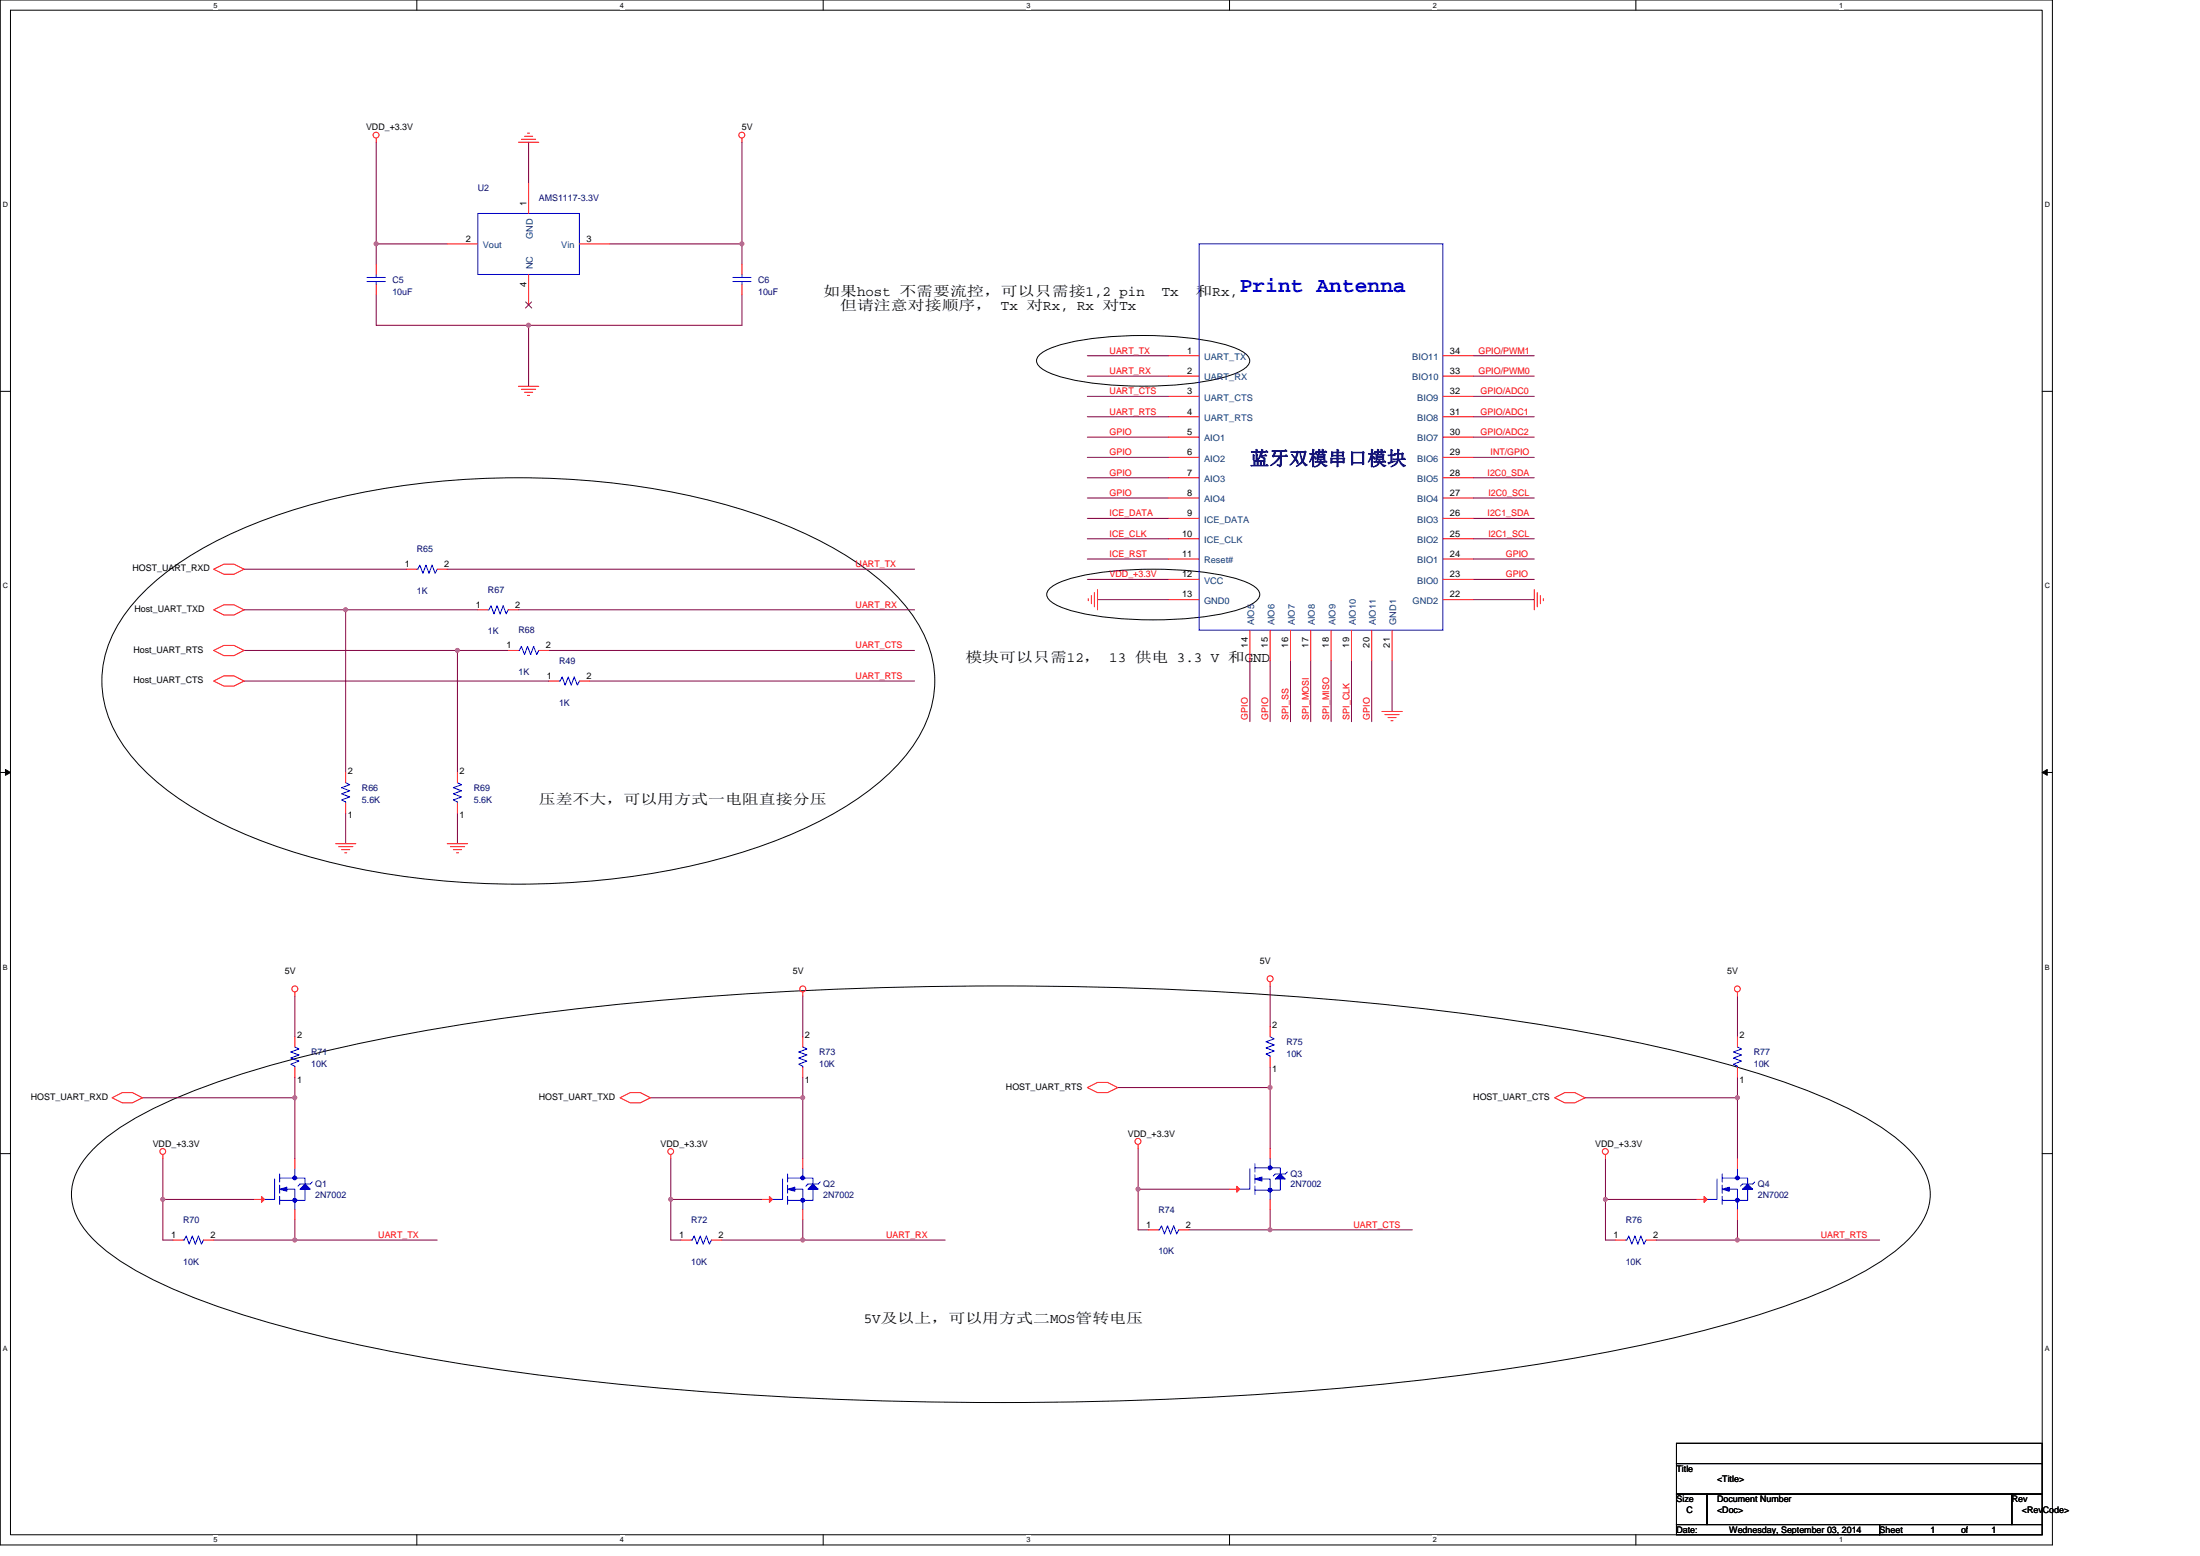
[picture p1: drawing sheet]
<svg xmlns="http://www.w3.org/2000/svg" width="297mm" height="210mm" viewBox="0 0 297 210" stroke-linecap="round" stroke-linejoin="round" font-family="sans-serif">
<path d="M0 0h277.1v208.5h-277.1zM1.4 1.4h274.3v205.7h-274.3z" fill="none" stroke="#000" stroke-width=".14"/>
<g fill="#fff">
<path d="M28.8 .1h.6v1.1h-.6z"/>
<path d="M28.8 207.3h.6v1.1h-.6z"/>
</g>
<path d="M56.3 0v1.4M56.3 207.1v1.4" fill="none" stroke="#000" stroke-width=".14"/>
<g fill="#fff">
<path d="M83.7 .1h.6v1.1h-.6z"/>
<path d="M83.7 207.3h.6v1.1h-.6z"/>
</g>
<path d="M111.1 0v1.4M111.1 207.1v1.4" fill="none" stroke="#000" stroke-width=".14"/>
<g fill="#fff">
<path d="M138.6 .1h.5v1.1h-.5z"/>
<path d="M138.6 207.3h.5v1.1h-.5z"/>
</g>
<path d="M166 0v1.4M166 207.1v1.4" fill="none" stroke="#000" stroke-width=".14"/>
<g fill="#fff">
<path d="M193.4 .1h.6v1.1h-.6z"/>
<path d="M193.4 207.3h.6v1.1h-.6z"/>
</g>
<path d="M220.9 0v1.4M220.9 207.1v1.4" fill="none" stroke="#000" stroke-width=".14"/>
<g fill="#fff">
<path d="M248.3 .1h.6v1.1h-.6z"/>
<path d="M248.3 207.3h.6v1.1h-.6z"/>
<path d="M.4 27.1h.7v1.1h-.7z"/>
<path d="M276.1 27.1h.7v1.1h-.7z"/>
<path d="M.4 78.5h.7v1.1h-.7z"/>
<path d="M276.1 78.5h.7v1.1h-.7z"/>
</g>
<path d="M0 52.8h1.4M275.7 52.8h1.4" fill="none" stroke="#000" stroke-width=".14"/>
<g fill="#fff">
<path d="M.4 130h.7v1.1h-.7z"/>
<path d="M276.1 130h.7v1.1h-.7z"/>
</g>
<path d="M0 104.2h1.4M275.7 104.2h1.4" fill="none" stroke="#000" stroke-width=".14"/>
<path d="M.7 103.8l.7 .4-.7 .4zM275.7 104.2l.7-.4v.8z" fill="#000" stroke="#000" stroke-width=".14"/>
<g fill="#fff">
<path d="M.4 181.4h.7v1.1h-.7z"/>
<path d="M276.1 181.4h.7v1.1h-.7z"/>
</g>
<g fill="none" stroke="#000" stroke-width=".14">
<path d="M140.4 47.8a12.4 12.4 0 0 1 5.7-1.9 52.4 52.4 0 0 1 19 .5 8 8 0 0 1 3.2 1.4 1.02 1.02 0 0 1 0 1.7 12.5 12.5 0 0 1-5.7 2 51.8 51.8 0 0 1-19-.5 7.9 7.9 0 0 1-3.2-1.5 1.02 1.02 0 0 1 0-1.7zM19.7 79.6a43.5 43.5 0 0 1 13.1-8.3 93.8 93.8 0 0 1 33.3-6.8 103.9 103.9 0 0 1 35.3 4.7 53.8 53.8 0 0 1 17.1 8.9 20.8 20.8 0 0 1 7.2 10.1 14.5 14.5 0 0 1-2.6 12.7 32.6 32.6 0 0 1-10.9 9.1 75.8 75.8 0 0 1-23.8 7.8 110.3 110.3 0 0 1-46.8-2.2 55.7 55.7 0 0 1-20.2-9.9 20.8 20.8 0 0 1-7.1-10.1 14.5 14.5 0 0 1 2.6-12.7l1.3-1.7zM141.8 79.4a12.4 12.4 0 0 1 5.7-2 52.3 52.3 0 0 1 19 .6 8 8 0 0 1 3.2 1.4 1.02 1.02 0 0 1 0 1.7 12.5 12.5 0 0 1-5.8 1.9 51.7 51.7 0 0 1-18.9-.5 7.9 7.9 0 0 1-3.2-1.4 1.02 1.02 0 0 1 0-1.7zM0 155.7h1.4M12.2 155.5a32.6 32.6 0 0 1 10.7-6.9 122.8 122.8 0 0 1 23.5-7.3 362.4 362.4 0 0 1 55.4-7.2 526.8 526.8 0 0 1 96.7 2.8 248.9 248.9 0 0 1 36 7.1 87.6 87.6 0 0 1 16.3 6.2l2.9 1.7 2.4 1.8 2 1.8 1.4 1.8a6.9 6.9 0 0 1 0 7.7l-1.4 1.8a32.7 32.7 0 0 1-10.8 7 122.9 122.9 0 0 1-23.4 7.2 362.5 362.5 0 0 1-55.4 7.3 526.1 526.1 0 0 1-96.7-2.9 248.8 248.8 0 0 1-36-7.1 87.7 87.7 0 0 1-16.3-6.2l-2.9-1.7-2.5-1.8-1.9-1.8-1.4-1.8a6.9 6.9 0 0 1 0-7.7zM275.7 155.7h1.4M226.4 194.8h49.3v2.7h-49.3zM226.4 197.5h49.3v4.1h-49.3zM226.4 201.6h4.1v4.1h-4.1zM226.4 205.7h27.4v1.4h-27.4zM230.5 201.6h41.1v4.1h-41.1zM253.8 205.7h21.9v1.4h-21.9z"/>
<path d="M271.6 201.6h4.1v4.1h-4.1z"/>
</g>
<g fill="none" stroke="#800040" stroke-width=".14">
<path d="M50.8 19.2v13.7M71.4 19.2v5.5M100.2 19.2v13.7M50.8 32.9v2.8M50.8 39.8v4.1h20.6M50.8 32.9h9.6M82.3 32.9h17.9M100.2 32.9v2.8M100.2 39.8v4.1h-28.8M71.4 43.9v8.2M146.8 48h11M146.8 56.2h11"/>
<path d="M146.8 50.8h11M146.8 53.5h11M146.8 59h11M198.9 48h8.3M198.9 50.8h8.3M198.9 53.5h8.3M198.9 59h8.3M198.9 56.2h8.3M33 76.8h21.9M60.4 76.8h63.1M146.8 70h11M146.8 72.7h11"/>
<path d="M146.8 75.4h11M146.8 78.2h11M146.8 64.5h11M146.8 61.7h11M146.8 67.2h11M198.9 67.2h8.3M198.9 72.7h8.3M198.9 64.5h8.3M198.9 70h8.3M198.9 61.7h8.3M198.9 75.4h8.3M198.9 78.2h8.3"/>
<path d="M33 91.9h41.1M33 82.3h13.7M33 87.8h28.8M64.5 82.3h-17.8v21.9M68.6 87.8h-6.8v16.4M70 82.3h53.5M74.1 87.8h49.4M79.6 91.9h43.9M148.2 80.9h9.6M168.8 89.2v8.2M171.5 89.2v8.2M174.2 89.2v8.2"/>
<path d="M177 89.2v8.2M179.7 89.2v8.2M182.5 89.2v8.2M185.2 89.2v8.2M188 89.2v6.8M198.9 80.9h8.3M46.7 109.7v4.2M61.8 109.7v4.2M39.8 134.4v5.5M108.4 134.4v5.5M171.5 133.1v5.4M234.6 134.4v5.5"/>
<path d="M19.2 148.1h20.6M22 156.4v5.5M39.8 145.4v2.7M39.8 148.1v8.3M87.8 148.1h20.6v8.3M90.6 156.4v5.5M108.4 145.4v2.7M150.9 146.8h20.6v8.2M153.7 155v5.5M171.5 144v2.8M214 148.1h20.6M216.8 156.4v5.5"/>
<path d="M234.6 145.4v2.7M234.6 148.1v8.3M22 161.9v5.4h1.4M22 161.9h12.3M28.8 167.3h11M39.8 167.3h19.2M39.8 164.6v2.7M90.6 161.9v5.4h1.3M90.6 161.9h12.3M97.4 167.3h11M108.4 167.3h19.2M108.4 164.6v2.7"/>
<path d="M153.7 160.5v5.5h1.3M153.7 160.5h12.3M160.5 166h11M171.5 166h19.2M171.5 163.2v2.8M216.8 161.9v5.4h1.3M216.8 161.9h12.3M223.6 167.3h11M234.6 167.3h19.2M234.6 164.6v2.7"/>
</g>
<g fill="#f0f" stroke="#f0f" stroke-width=".14">
<circle cx="50.8" cy="32.9" r=".27"/>
<circle cx="71.4" cy="43.9" r=".27"/>
<circle cx="100.2" cy="32.9" r=".27"/>
<circle cx="46.7" cy="82.3" r=".27"/>
<circle cx="61.7" cy="87.8" r=".27"/>
<circle cx="39.8" cy="167.3" r=".27"/>
<circle cx="22" cy="161.8" r=".27"/>
<circle cx="39.8" cy="148.1" r=".27"/>
<circle cx="108.4" cy="167.3" r=".27"/>
<circle cx="90.6" cy="161.8" r=".27"/>
<circle cx="108.4" cy="148.1" r=".27"/>
<circle cx="153.7" cy="160.5" r=".27"/>
<circle cx="171.5" cy="166" r=".27"/>
<circle cx="171.5" cy="146.8" r=".27"/>
<circle cx="234.6" cy="167.3" r=".27"/>
<circle cx="216.8" cy="161.8" r=".27"/>
<circle cx="234.6" cy="148.1" r=".27"/>
</g>
<g fill="none" stroke="#f00" stroke-width=".14">
<path d="M50.8 18.6v.6M70 19.2h2.7M70.4 18.8h1.9M70.8 18.4h1.1M71.2 18h.3M100.2 18.6v.6M50.8 35.7v1.3M50.8 38.4v1.4M60.4 32.9h4.1M71.4 24.7v4.1M71.4 37v4.1M78.2 32.9h4.1"/>
<path d="M100.2 35.7v1.3M100.2 38.4v1.4M70 52.1h2.7M70.4 52.5h1.9M70.8 52.9h1.1M71.2 53.4h.3M157.8 48h4.1M157.8 50.8h4.1M157.8 53.5h4.1M157.8 56.2h4.1M157.8 59h4.1M194.8 59h4.1"/>
<path d="M194.8 56.2h4.1M194.8 53.5h4.1M194.8 50.8h4.1M194.8 48h4.1M28.8 76.8l1.4-.7h1.4l1.4 .7-1.4 .7h-1.4zM54.9 76.8h1.4M59 76.8h1.4M147.8 80v1.9M148.2 79.6v2.7M157.8 61.7h4.1M157.8 64.5h4.1M157.8 67.2h4.1"/>
<path d="M157.8 70h4.1M157.8 72.7h4.1M157.8 75.4h4.1M157.8 78.2h4.1M194.8 78.2h4.1M194.8 75.4h4.1M194.8 72.7h4.1M194.8 70h4.1M194.8 67.2h4.1M194.8 64.5h4.1M194.8 61.7h4.1M207.2 79.6v2.7"/>
<path d="M207.6 80v1.9M28.8 91.9l1.4-.7h1.4l1.4 .7-1.4 .7h-1.4zM28.8 87.8l1.4-.7h1.4l1.4 .7-1.4 .7h-1.4zM28.8 82.3l1.4-.7h1.4l1.4 .7-1.4 .7h-1.4zM64.5 82.3h1.4M68.6 87.8h1.4M68.6 82.3h1.4M72.7 87.8h1.4M74.1 91.9h1.4M78.2 91.9h1.4M146.9 80.8v.3M147.4 80.4v1.1"/>
<path d="M157.8 80.9h4.1M168.8 85v4.2M171.5 85v4.2M174.2 85v4.2M177 85v4.2M179.7 85v4.2M182.5 85v4.2M185.2 85v4.2M186.6 96h2.7M187 96.4h1.9M187.4 96.8h1.1M187.8 97.3h.3"/>
<path d="M188 85v4.2M194.8 80.9h4.1M208 80.4v1.1M208.4 80.8v.3M45.3 113.9h2.7M45.7 114.3h1.9M46.1 114.7h1.1M46.5 115.1h.3M46.7 104.2v1.4M46.7 108.4v1.3M60.4 113.9h2.7M60.8 114.3h1.9"/>
<path d="M61.2 114.7h1.1M61.6 115.1h.3M61.8 104.2v1.4M61.8 108.4v1.3M39.8 133.9v.5M39.8 139.9v1.4M108.4 133.9v.5M108.4 139.9v1.4M171.5 132.5v.6M171.5 138.5v1.4M234.6 133.9v.5M234.6 139.9v1.4"/>
<path d="M15.1 148.1l1.4-.7h1.4l1.3 .7-1.3 .7h-1.4zM22 155.8v.6M39.8 156.4v1.3M39.8 144v1.4M83.7 148.1l1.4-.7h1.4l1.3 .7-1.3 .7h-1.4zM90.6 155.8v.6M108.4 144v1.4M108.4 156.4v1.3M146.8 146.8l1.4-.7h1.3l1.4 .7-1.4 .6h-1.3zM153.7 154.5v.5M171.5 142.6v1.4M171.5 155v1.4"/>
<path d="M209.9 148.1l1.4-.7h1.3l1.4 .7-1.4 .7h-1.3zM216.8 155.8v.6M234.6 156.4v1.3M234.6 144v1.4M23.4 167.3h1.3M27.5 167.3h1.3M34.3 161.9h1.4M39.8 163.2v1.4M91.9 167.3h1.4M96.1 167.3h1.3M102.9 161.9h1.4M108.4 163.2v1.4"/>
<path d="M155 166h1.4M159.1 166h1.4M166 160.5h1.4M171.5 161.9v1.3M218.1 167.3h1.4M222.2 167.3h1.4M229.1 161.9h1.4M234.6 163.2v1.4"/>
<circle cx="50.8" cy="18.2" r=".4"/>
<circle cx="100.2" cy="18.2" r=".4"/>
<circle cx="39.8" cy="133.5" r=".4"/>
<circle cx="108.4" cy="133.5" r=".4"/>
<circle cx="171.5" cy="132.1" r=".4"/>
<circle cx="234.6" cy="133.5" r=".4"/>
<circle cx="22" cy="155.4" r=".39"/>
<circle cx="90.6" cy="155.4" r=".39"/>
<circle cx="153.6" cy="154" r=".4"/>
<circle cx="216.7" cy="155.4" r=".4"/>
</g>
<g fill="#00f" stroke="#00f" stroke-width=".14">
<path d="M236 159.8l.6 .7h-1.3z" fill-rule="evenodd"/>
<path d="M232.5 160.5l1-.3v.6z" fill-rule="evenodd"/>
<path d="M41.2 159.8l.7 .7h-1.4z" fill-rule="evenodd"/>
<path d="M37.8 160.5l.9-.3v.6z" fill-rule="evenodd"/>
<path d="M172.9 158.4l.6 .7h-1.3z" fill-rule="evenodd"/>
<path d="M169.4 159.1l1-.3v.6z" fill-rule="evenodd"/>
<path d="M109.8 159.8l.7 .7h-1.4z" fill-rule="evenodd"/>
<path d="M106.3 160.5l1-.3v.6z" fill-rule="evenodd"/>
<circle cx="234.6" cy="159" r=".26"/>
<circle cx="234.6" cy="162" r=".27"/>
<circle cx="39.8" cy="159" r=".26"/>
<circle cx="39.8" cy="162" r=".27"/>
<circle cx="171.5" cy="157.6" r=".27"/>
<circle cx="171.5" cy="160.6" r=".27"/>
<circle cx="108.4" cy="159" r=".26"/>
<circle cx="108.4" cy="162" r=".27"/>
</g>
<g fill="none" stroke="#00f" stroke-width=".14">
<path d="M49.5 38h2.5M49.5 37.4h2.5M50.8 38v.4M50.8 37v.4M64.5 28.8h13.7v8.2h-13.7zM98.9 38h2.5M98.9 37.4h2.5M100.2 38v.4M100.2 37v.4M161.9 32.9h32.9v52.1h-32.9zM56.3 76.8h.1l.3-.5 .4 1.1 .4-1.1 .4 1.1 .4-1.1 .5 1.1 .2-.6M65.9 82.3h.1l.3-.6 .4 1.1 .4-1.1 .4 1.1 .4-1.1 .4 1.1 .3-.5"/>
<path d="M70 87.8h.1l.3-.6 .4 1.1 .4-1.1 .4 1.1 .4-1.1 .5 1.1 .2-.5M75.5 91.9h.1l.3-.5 .4 1.1 .4-1.1 .4 1.1 .4-1.1 .5 1.1 .2-.6M46.7 105.6l.5 .3-1.1 .4 1.1 .4-1.1 .4 1.1 .4-1.1 .4 .6 .3v.2M61.8 105.6l.5 .3-1.1 .4 1.1 .4-1.1 .4 1.1 .4-1.1 .4 .6 .3v.2M171.5 139.9l.5 .3-1.1 .4 1.1 .4-1.1 .4 1.1 .4-1.1 .4 .6 .3v.1M37.1 159.1v2.8h-1.4M37.8 159.9v1.1M37.8 158.4v1.1M37.8 159h3.4v.8M39.8 157.7v1.3M39.8 141.3l.6 .3-1.1 .4 1.1 .4-1.1 .4 1.1 .4-1.1 .4 .5 .3v.1M42.2 159.5l-.3 .3h-1.4l-.3 .3"/>
<path d="M105.7 159.1v2.8h-1.4M106.3 159.9v1.1M106.3 158.4v1.1M106.3 159h3.5v.8M108.4 157.7v1.3M108.4 141.3l.5 .3-1.1 .4 1.1 .4-1.1 .4 1.1 .4-1.1 .4 .6 .3v.1M110.7 159.5l-.2 .3h-1.4l-.3 .3M168.8 157.7v2.8h-1.4M169.4 158.6v1.1M169.4 157.1v1.1M169.4 157.6h3.5v.8M170.1 159.1h1.4v2.8"/>
<path d="M171.5 156.4v1.2M172.9 159.1v1.5h-3.5M173.8 158.2l-.3 .2h-1.3l-.3 .3M231.8 159.1v2.8h-1.3M232.5 159h3.5v.8M232.5 159.9v1.1M232.5 158.4v1.1M234.6 157.7v1.3M234.6 141.3l.5 .3-1.1 .4 1.1 .4-1.1 .4 1.1 .4-1.1 .4 .6 .3v.1M236.9 159.5l-.3 .3h-1.3l-.3 .3M24.7 167.3h.2l.2-.5 .4 1.1 .5-1.1 .4 1.1 .4-1.1 .4 1.1 .3-.6M37.8 161.4v1.1"/>
<path d="M38.5 160.5h1.3v2.7M41.2 160.5v1.5h-3.4M93.3 167.3h.1l.3-.5 .4 1.1 .4-1.1 .5 1.1 .4-1.1 .4 1.1 .3-.6M106.3 161.4v1.1M107 160.5h1.4v2.7M109.8 160.5v1.5h-3.5M156.4 166h.1l.3-.6 .4 1.1 .4-1.1 .4 1.1 .5-1.1 .4 1.1 .2-.5M169.4 160.1v1.1M219.5 167.3h.1l.3-.5 .4 1.1 .4-1.1 .4 1.1 .4-1.1 .5 1.1 .2-.6M232.5 161.4v1.1M233.2 160.5h1.4v2.7M236 160.5v1.5h-3.5"/>
</g>
<g fill="#f00" stroke="#f00" stroke-width=".14">
<path d="M230.1 161.5l.4 .4-.4 .4z"/>
<path d="M35.3 161.5l.4 .4-.4 .4z"/>
<path d="M167 160.1l.4 .4-.4 .4z"/>
<path d="M103.9 161.5l.4 .4-.4 .4z"/>
</g>
<path d="M71 40.7l.8 .9M71.8 40.7l-.9 .9" fill="none" stroke="#804000" stroke-width=".14"/>
<text font-size="2.9" fill="#00f" x="167.4" y="39.4">Print Antenna</text>
<text font-size="2.6" fill="#000080" x="168.8" y="62.8">蓝牙双模串口模块</text>
<g font-size="1.9">
<text x="111.1" y="40">如果host 不需要流控，可以只需接1,2 pin</text>
<text x="113.4" y="41.9">但请注意对接顺序， Tx 对Rx, Rx 对Tx</text>
<text x="156.9" y="40">Tx</text>
<text x="161.4" y="40">和Rx,</text>
<text x="130.3" y="89.3">模块可以只需12， 13 供电 3.3 V 和GND</text>
<text x="72.7" y="108.5">压差不大，可以用方式一电阻直接分压</text>
<text x="116.6" y="178.5">5V及以上，可以用方式二MOS管转电压</text>
</g>
<g font-size="1.2">
<text x="49.4" y="17.6">VDD_+3.3V</text>
<text x="100.2" y="17.6">5V</text>
<text x="71.1" y="27.9" transform="rotate(-90 71.1 27.9)">1</text>
<text x="62.9" y="32.6">2</text>
<text x="79.2" y="32.6">3</text>
<text x="71.1" y="38.7" transform="rotate(-90 71.1 38.7)">4</text>
<text x="160.3" y="47.7">1</text>
<text x="195.8" y="47.7">34</text>
<text x="160.3" y="50.5">2</text>
<text x="160.3" y="53.2">3</text>
<text x="195.8" y="53.2">32</text>
<text x="195.8" y="50.5">33</text>
<text x="160.3" y="55.9">4</text>
<text x="160.3" y="58.7">5</text>
<text x="195.8" y="58.7">30</text>
<text x="195.8" y="55.9">31</text>
<text x="160.3" y="61.4">6</text>
<text x="160.3" y="64.2">7</text>
<text x="195.8" y="64.2">28</text>
<text x="195.8" y="61.4">29</text>
<text x="160.3" y="66.9">8</text>
<text x="160.3" y="69.7">9</text>
<text x="195.8" y="69.7">26</text>
<text x="195.8" y="66.9">27</text>
<text x="17.9" y="77.1">HOST_UART_RXD</text>
<text x="54.6" y="76.5">1</text>
<text x="60" y="76.5">2</text>
<text x="159.6" y="72.4">10</text>
<text x="159.6" y="75.1">11</text>
<text x="159.6" y="77.9">12</text>
<text x="195.8" y="77.9">23</text>
<text x="195.8" y="75.1">24</text>
<text x="195.8" y="72.4">25</text>
<text x="18.2" y="82.6">Host_UART_TXD</text>
<text x="64.3" y="82">1</text>
<text x="69.6" y="82">2</text>
<text x="159.6" y="80.6">13</text>
<text x="195.8" y="80.6">22</text>
<text x="18" y="88.1">Host_UART_RTS</text>
<text x="68.4" y="87.5">1</text>
<text x="73.7" y="87.5">2</text>
<text x="168.5" y="87.4" transform="rotate(-90 168.5 87.4)">14</text>
<text x="171.2" y="87.4" transform="rotate(-90 171.2 87.4)">15</text>
<text x="173.9" y="87.4" transform="rotate(-90 173.9 87.4)">16</text>
<text x="176.7" y="87.4" transform="rotate(-90 176.7 87.4)">17</text>
<text x="179.4" y="87.4" transform="rotate(-90 179.4 87.4)">18</text>
<text x="182.2" y="87.4" transform="rotate(-90 182.2 87.4)">19</text>
<text x="184.9" y="87.4" transform="rotate(-90 184.9 87.4)">20</text>
<text x="187.7" y="87.4" transform="rotate(-90 187.7 87.4)">21</text>
<text x="18" y="92.2">Host_UART_CTS</text>
<text x="73.8" y="91.6">1</text>
<text x="79.2" y="91.6">2</text>
<text x="47" y="104.4">2</text>
<text x="62.1" y="104.4">2</text>
<text x="47" y="110.4">1</text>
<text x="62.1" y="110.4">1</text>
<text x="38.5" y="131.4">5V</text>
<text x="107" y="131.4">5V</text>
<text x="170.1" y="130">5V</text>
<text x="233.2" y="131.4">5V</text>
<text x="40.1" y="140.1">2</text>
<text x="108.7" y="140.1">2</text>
<text x="171.8" y="138.7">2</text>
<text x="234.9" y="140.1">2</text>
<text x="4.2" y="148.4">HOST_UART_RXD</text>
<text x="40.1" y="146.1">1</text>
<text x="72.7" y="148.4">HOST_UART_TXD</text>
<text x="108.7" y="146.1">1</text>
<text x="135.8" y="147.1">HOST_UART_RTS</text>
<text x="171.8" y="144.7">1</text>
<text x="198.9" y="148.4">HOST_UART_CTS</text>
<text x="234.9" y="146.1">1</text>
<text x="20.6" y="154.7">VDD_+3.3V</text>
<text x="89.2" y="154.7">VDD_+3.3V</text>
<text x="152.3" y="153.4">VDD_+3.3V</text>
<text x="215.4" y="154.7">VDD_+3.3V</text>
<text x="23.1" y="167">1</text>
<text x="28.4" y="167">2</text>
<text x="91.7" y="167">1</text>
<text x="97" y="167">2</text>
<text x="154.8" y="165.7">1</text>
<text x="160.1" y="165.7">2</text>
<text x="217.9" y="167">1</text>
<text x="223.2" y="167">2</text>
<text x="226.4" y="198.6">Title</text>
<text x="226.4" y="202.8">Size</text>
<text x="231.8" y="202.8">Document Number</text>
<text x="231.8" y="200">&lt;Title&gt;</text>
<text x="271.6" y="202.8">Rev</text>
<text x="226.4" y="206.9">Date:</text>
<text x="227.7" y="204.1">C</text>
<text x="231.8" y="204.1">&lt;Doc&gt;</text>
<text x="233.5" y="206.9">Wednesday, September 03, 2014</text>
<text x="253.8" y="206.9">Sheet</text>
<text x="260.6" y="206.9">1</text>
<text x="264.8" y="206.9">of</text>
<text x="268.9" y="206.9">1</text>
<text x="273" y="204.1">&lt;RevCode&gt;</text>
</g>
<g font-size="1.2" fill="#000080">
<text x="64.5" y="25.8">U2</text>
<text x="72.7" y="27.2">AMS1117-3.3V</text>
<text x="53" y="38.2">C5</text>
<text x="53" y="39.8">10uF</text>
<text x="102.4" y="38.2">C6</text>
<text x="102.4" y="39.8">10uF</text>
<text x="56.3" y="74.5">R65</text>
<text x="56.3" y="80.1">1K</text>
<text x="65.9" y="80">R67</text>
<text x="65.9" y="85.6">1K</text>
<text x="70" y="85.5">R68</text>
<text x="75.5" y="89.6">R49</text>
<text x="70" y="91.1">1K</text>
<text x="75.5" y="95.2">1K</text>
<text x="48.9" y="106.7">R66</text>
<text x="64" y="106.7">R69</text>
<text x="48.9" y="108.4">5.6K</text>
<text x="64" y="108.4">5.6K</text>
<text x="42" y="142.4">R71</text>
<text x="110.6" y="142.4">R73</text>
<text x="173.7" y="141">R75</text>
<text x="173.7" y="142.7">10K</text>
<text x="236.8" y="142.4">R77</text>
<text x="42" y="144">10K</text>
<text x="110.6" y="144">10K</text>
<text x="236.8" y="144">10K</text>
<text x="42.6" y="160.2">Q1</text>
<text x="42.6" y="161.6">2N7002</text>
<text x="111.1" y="160.2">Q2</text>
<text x="111.1" y="161.6">2N7002</text>
<text x="174.2" y="158.9">Q3</text>
<text x="174.2" y="160.2">2N7002</text>
<text x="237.3" y="160.2">Q4</text>
<text x="237.3" y="161.6">2N7002</text>
<text x="24.7" y="165">R70</text>
<text x="93.3" y="165">R72</text>
<text x="156.4" y="163.7">R74</text>
<text x="219.5" y="165">R76</text>
<text x="24.7" y="170.6">10K</text>
<text x="93.3" y="170.6">10K</text>
<text x="156.4" y="169.3">10K</text>
<text x="219.5" y="170.6">10K</text>
</g>
<g font-size="1.2" fill="#004080">
<text x="65.2" y="33.5">Vout</text>
<text x="71.9" y="32.3" transform="rotate(-90 71.9 32.3)">GND</text>
<text x="75.8" y="33.5">Vin</text>
<text x="71.9" y="36.4" transform="rotate(-90 71.9 36.4)">NC</text>
<text x="162.6" y="48.6">UART_TX</text>
<text x="162.6" y="51.3">UART_RX</text>
<text x="190.7" y="51.3">BIO10</text>
<text x="190.7" y="48.6">BIO11</text>
<text x="162.6" y="54.1">UART_CTS</text>
<text x="162.6" y="56.8">UART_RTS</text>
<text x="162.6" y="59.6">AIO1</text>
<text x="191.4" y="59.6">BIO7</text>
<text x="191.4" y="56.8">BIO8</text>
<text x="191.4" y="54.1">BIO9</text>
<text x="162.6" y="62.3">AIO2</text>
<text x="162.6" y="65">AIO3</text>
<text x="191.4" y="65">BIO5</text>
<text x="191.4" y="62.3">BIO6</text>
<text x="162.6" y="67.8">AIO4</text>
<text x="162.6" y="70.5">ICE_DATA</text>
<text x="191.4" y="70.5">BIO3</text>
<text x="191.4" y="67.8">BIO4</text>
<text x="162.6" y="73.3">ICE_CLK</text>
<text x="162.6" y="76">Reset#</text>
<text x="191.4" y="76">BIO1</text>
<text x="191.4" y="73.3">BIO2</text>
<text x="162.6" y="78.8">VCC</text>
<text x="162.6" y="81.5">GND0</text>
<text x="190.7" y="81.5">GND2</text>
<text x="191.4" y="78.8">BIO0</text>
<text x="169.3" y="84.4" transform="rotate(-90 169.3 84.4)">AIO5</text>
<text x="172.1" y="84.4" transform="rotate(-90 172.1 84.4)">AIO6</text>
<text x="174.8" y="84.4" transform="rotate(-90 174.8 84.4)">AIO7</text>
<text x="177.5" y="84.4" transform="rotate(-90 177.5 84.4)">AIO8</text>
<text x="180.3" y="84.4" transform="rotate(-90 180.3 84.4)">AIO9</text>
<text x="183" y="84.4" transform="rotate(-90 183 84.4)">AIO10</text>
<text x="185.8" y="84.4" transform="rotate(-90 185.8 84.4)">AIO11</text>
<text x="188.5" y="84.4" transform="rotate(-90 188.5 84.4)">GND1</text>
</g>
<g font-size="1.2" fill="#f00">
<text x="149.8" y="47.7">UART_TX</text>
<text x="199.6" y="47.7">GPIO/PWM1</text>
<text x="149.8" y="50.5">UART_RX</text>
<text x="149.8" y="53.2">UART_CTS</text>
<text x="199.6" y="50.5">GPIO/PWM0</text>
<text x="199.9" y="53.2">GPIO/ADC0</text>
<text x="149.8" y="56">UART_RTS</text>
<text x="149.8" y="58.7">GPIO</text>
<text x="199.9" y="58.7">GPIO/ADC2</text>
<text x="199.9" y="56">GPIO/ADC1</text>
<text x="149.8" y="64.2">GPIO</text>
<text x="149.8" y="61.4">GPIO</text>
<text x="200.8" y="64.2">I2C0_SDA</text>
<text x="201.2" y="61.4">INT/GPIO</text>
<text x="149.8" y="69.7">ICE_DATA</text>
<text x="149.8" y="66.9">GPIO</text>
<text x="200.8" y="69.7">I2C1_SDA</text>
<text x="201" y="66.9">I2C0_SCL</text>
<text x="115.5" y="76.5">UART_TX</text>
<text x="149.8" y="72.4">ICE_CLK</text>
<text x="149.8" y="75.2">ICE_RST</text>
<text x="149.8" y="77.9">VDD_+3.3V</text>
<text x="201" y="72.4">I2C1_SCL</text>
<text x="203.3" y="75.2">GPIO</text>
<text x="203.3" y="77.9">GPIO</text>
<text x="115.5" y="82">UART_RX</text>
<text x="115.5" y="87.5">UART_CTS</text>
<text x="115.5" y="91.6">UART_RTS</text>
<text x="168.5" y="97.1" transform="rotate(-90 168.5 97.1)">GPIO</text>
<text x="171.2" y="97.1" transform="rotate(-90 171.2 97.1)">GPIO</text>
<text x="174" y="97.1" transform="rotate(-90 174 97.1)">SPI_SS</text>
<text x="176.7" y="97.1" transform="rotate(-90 176.7 97.1)">SPI_MOSI</text>
<text x="179.4" y="97.1" transform="rotate(-90 179.4 97.1)">SPI_MISO</text>
<text x="182.2" y="97.1" transform="rotate(-90 182.2 97.1)">SPI_CLK</text>
<text x="184.9" y="97.1" transform="rotate(-90 184.9 97.1)">GPIO</text>
<text x="51.1" y="167.1">UART_TX</text>
<text x="119.7" y="167.1">UART_RX</text>
<text x="182.7" y="165.7">UART_CTS</text>
<text x="245.8" y="167.1">UART_RTS</text>
</g>
<g font-size="1">
<text x="28.8" y="1">5</text>
<text x="83.7" y="1">4</text>
<text x="138.6" y="1">3</text>
<text x="193.4" y="1">2</text>
<text x="248.3" y="1">1</text>
<text x=".4" y="28">D</text>
<text x="276.1" y="28">D</text>
<text x=".4" y="79.4">C</text>
<text x="276.1" y="79.4">C</text>
<text x=".4" y="130.9">B</text>
<text x="276.1" y="130.9">B</text>
<text x=".4" y="182.3">A</text>
<text x="276.1" y="182.3">A</text>
<text x="28.8" y="208.2">5</text>
<text x="83.7" y="208.2">4</text>
<text x="138.6" y="208.2">3</text>
<text x="193.4" y="208.2">2</text>
<text x="248.3" y="208.2">1</text>
</g>
</svg>
